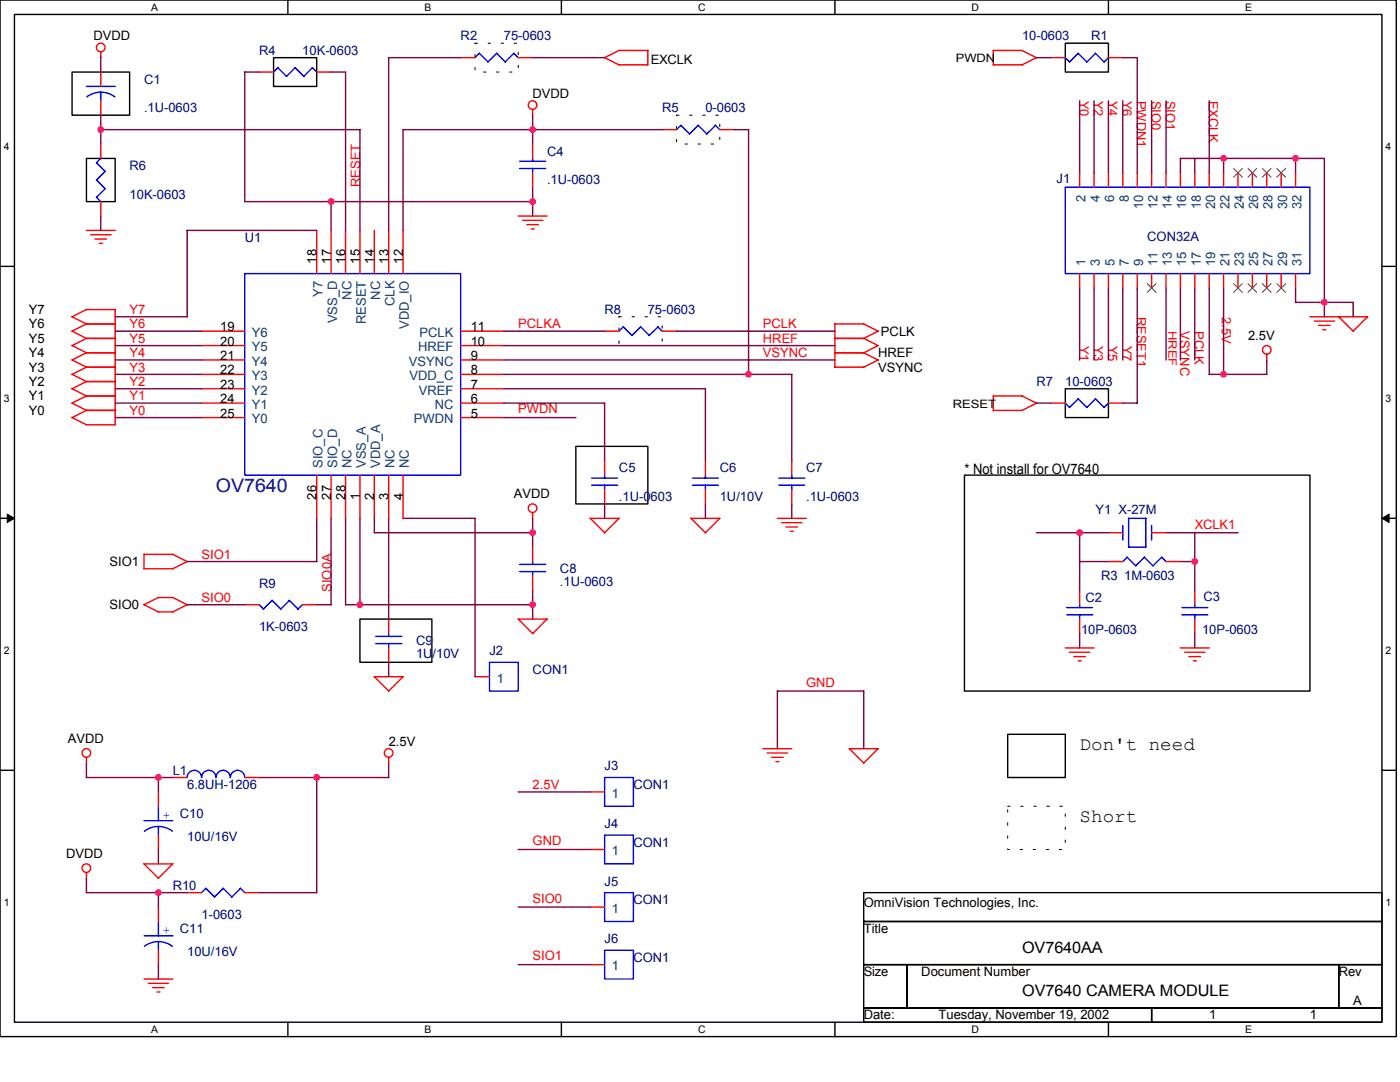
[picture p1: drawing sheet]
<svg xmlns="http://www.w3.org/2000/svg" width="279mm" height="216mm" viewBox="0 0 279 216" stroke-linecap="round" stroke-linejoin="round" font-family="sans-serif">
<path d="M0 0h278.7v206.8h-278.7zM2.9 2.9h272.9v201.1h-272.9z" fill="none" stroke="#000" stroke-width=".28"/>
<g fill="#fff">
<path d="M30.2 .3h1.3v2.3h-1.3z"/>
<path d="M30.2 204.3h1.3v2.3h-1.3z"/>
</g>
<path d="M57.5 0v2.9M57.5 204v2.8" fill="none" stroke="#000" stroke-width=".28"/>
<g fill="#fff">
<path d="M84.7 .3h1.4v2.3h-1.4z"/>
<path d="M84.7 204.3h1.4v2.3h-1.4z"/>
</g>
<path d="M112 0v2.9M112 204v2.8" fill="none" stroke="#000" stroke-width=".28"/>
<g fill="#fff">
<path d="M139.3 .3h1.5v2.3h-1.5z"/>
<path d="M139.3 204.3h1.5v2.3h-1.5z"/>
</g>
<path d="M166.6 0v2.9M166.6 204v2.8" fill="none" stroke="#000" stroke-width=".28"/>
<g fill="#fff">
<path d="M193.9 .3h1.5v2.3h-1.5z"/>
<path d="M193.9 204.3h1.5v2.3h-1.5z"/>
</g>
<path d="M221.2 0v2.9M221.2 204v2.8" fill="none" stroke="#000" stroke-width=".28"/>
<g fill="#fff">
<path d="M248.5 .3h1.4v2.3h-1.4z"/>
<path d="M248.5 204.3h1.4v2.3h-1.4z"/>
<path d="M.7 28h1.2v2.3h-1.2z"/>
<path d="M276.5 28h1.2v2.3h-1.2z"/>
<path d="M.7 78.3h1.2v2.3h-1.2z"/>
<path d="M276.5 78.3h1.2v2.3h-1.2z"/>
</g>
<path d="M0 53.1h2.9M275.8 53.1h2.9" fill="none" stroke="#000" stroke-width=".28"/>
<g fill="#fff">
<path d="M.7 128.6h1.2v2.3h-1.2z"/>
<path d="M276.5 128.6h1.2v2.3h-1.2z"/>
</g>
<path d="M0 103.4h2.9M275.8 103.4h2.9" fill="none" stroke="#000" stroke-width=".28"/>
<g fill="#000" stroke="#000" stroke-width=".2">
<path d="M1.4 102.6l1.5 .8-1.5 .9z" fill-rule="evenodd"/>
<path d="M275.8 103.4l1.4-.8v1.7z" fill-rule="evenodd"/>
</g>
<g fill="#fff">
<path d="M.7 178.8h1.2v2.3h-1.2z"/>
<path d="M276.5 178.8h1.2v2.3h-1.2z"/>
</g>
<g fill="none" stroke="#000" stroke-width=".28">
<path d="M14.4 14.4h11.5v8.6h-11.5zM54.6 11.5h8.6v5.7h-8.6zM212.6 8.6h8.6v5.8h-8.6zM17.2 31.6h5.8v8.6h-5.8zM212.6 77.6h8.6v5.7h-8.6zM114.9 89.1h14.4v11.5h-14.4zM192.5 94.8h68.9v43.1h-68.9zM71.8 123.5h14.4v8.7h-14.4zM0 153.7h2.9M201.1 146.5h11.5v8.6h-11.5zM275.8 153.7h2.9M172.4 178.1h103.4v5.8h-103.4z"/>
<path d="M172.4 183.9h103.4v8.6h-103.4zM172.4 192.5h8.6v8.6h-8.6zM181 192.5h86.2v8.6h-86.2zM267.2 192.5h8.6v8.6h-8.6zM172.4 201.1h57.4v2.9h-57.4zM229.8 201.1h46v2.9h-46z"/>
</g>
<path d="M94.8 8.6h8.6v5.8h-8.6v-5.8M135 23h8.6v5.7h-8.6v-5.7M123.5 63.2h8.7v5.8h-8.7v-5.8M201.1 160.9h11.5v8.6h-11.5v-8.6" fill="none" stroke="#000" stroke-width=".2" stroke-dasharray=".5 2.1"/>
<g fill="none" stroke="#f00" stroke-width=".28">
<path d="M20.1 10.4v1.1M20.1 14.4v2.8M51.7 14.4h2.9M63.2 14.4h2.9M91.9 11.5h2.9M103.4 11.5h2.9M120.6 11.5l2.9 1.4h5.8M129.3 10.1v2.9M129.3 10.1h-5.8l-2.8 1.4M204 10.1l2.8 1.4-2.8 1.5M204 10.1h-5.8v2.8h5.8M209.7 11.5h2.9"/>
<path d="M221.2 11.5h2.9M20.1 20.1v2.9M20.1 28.7v2.9M106.3 21.8v1.2M106.3 28.7v2.9M106.3 34.5v2.9M132.2 25.9h2.8M143.6 25.9h2.9M215.5 34.5v2.9M218.3 34.5v2.9M221.2 34.5v2.9M224.1 34.5v2.9"/>
<path d="M227 34.5v2.9M229.8 34.5v2.9M232.7 34.5v2.9M235.6 34.5v2.9M238.4 34.5v2.9M241.3 34.5v2.9M244.2 34.5v2.9M247.1 34.5v2.9M249.9 34.5v2.9M252.8 34.5v2.9M255.7 34.5v2.9M258.6 34.5v2.9"/>
<path d="M17.2 46h5.8M18.1 46.8h4M19 47.7h2.3M19.8 48.6h.6M20.1 40.2v2.9M63.2 46v8.6M66.1 46v8.6M69 46v8.6M71.8 46v8.6M74.7 46v8.6M77.6 46v8.6M80.4 46v8.6"/>
<path d="M103.4 43.1h5.8M104.3 44h4M105.1 44.8h2.4M106 45.7h.6M215.5 54.6v2.9M218.3 54.6v2.9M221.2 54.6v2.9M224.1 54.6v2.9M227 54.6v2.9M229.8 54.6v2.9M232.7 54.6v2.9M235.6 54.6v2.9"/>
<path d="M238.4 54.6v2.9M241.3 54.6v2.9M244.2 54.6v2.9M247.1 54.6v2.9M249.9 54.6v2.9M252.8 54.6v2.9M255.7 54.6v2.9M258.6 54.6v2.9M14.4 71.8l2.9 1.5-2.9 1.4 2.8 1.4-2.8 1.5 2.8 1.4M17.2 67.5h5.8M17.2 70.4h5.8M17.2 64.6h5.8"/>
<path d="M17.2 73.3h5.8M17.2 76.1h5.8M17.2 79h5.8M17.2 64.6l-2.8-1.4 2.8-1.4h5.8v23h-5.8M17.3 64.6l-2.9 1.5 2.9 1.4-2.9 1.4 2.8 1.5-2.8 1.4M17.3 79l-2.9 1.4 2.9 1.5-2.9 1.4 2.8 1.5M40.2 66.1h8.6M40.2 69h8.6M40.2 71.8h8.6M40.2 74.7h8.6M40.2 77.6h8.6M91.9 66.1h8.7"/>
<path d="M91.9 69h8.7M91.9 71.8h8.7M91.9 74.7h8.7M91.9 77.6h8.7M120.7 66.1h2.8M132.2 66.1h2.8M166.6 67.5h5.8l2.9 1.5M166.6 70.4h5.8M166.6 73.3h5.8M166.6 64.6v8.7M166.6 64.6h5.8l2.9 1.5M172.4 70.4l2.9 1.4"/>
<path d="M175.2 69l-2.8 1.4M175.2 66.1l-2.8 1.4M175.2 71.8l-2.8 1.5M198.2 79v2.9h5.8M198.2 79h5.8M204 79l2.9 1.5M252.8 70.7v1.1M261.4 63.2h11.5l-2.9 2.9M262.3 64.1h4M263.1 64.9h2.4M264 65.8h.6M267.2 63.2l2.9 2.9"/>
<path d="M17.2 81.9h5.8M40.2 80.4h8.6M40.2 83.3h8.6M63.2 94.8v8.6M66.1 94.8v8.6M69 94.8v8.6M71.8 94.8v8.6M74.7 94.8v8.6M77.6 94.8v8.6M80.4 94.8v8.6M91.9 80.4h8.7M91.9 83.3h8.7"/>
<path d="M120.7 91.9v2.9M120.7 97.7v2.9M140.8 91.9v2.9M140.8 97.7v2.9M158 91.9v2.9M158 97.7v2.9M206.8 80.4l-2.8 1.5M209.7 80.4h2.9M221.2 80.4h2.9M28.7 110.6h5.8l2.9 1.5-2.9 1.4h-5.8zM31.6 119.2h2.9l2.9 1.5M31.6 119.2l-2.9 1.4 2.9 1.5"/>
<path d="M106.3 102.3v1.1M106.3 109.2v2.9M106.3 114.9v2.9M117.8 103.4h5.7l-2.9 2.9zM140.8 106.3l-2.9-2.9h5.8l-2.9 2.9M155.1 103.4h5.8M156 104.3h4M156.8 105.2h2.4M157.7 106h.6M215.5 117.8v2.9M221.2 106.3h2.9M221.2 112.1h2.9"/>
<path d="M229.8 106.3h2.9M232.7 112.1h2.9M238.4 117.8v2.9M37.4 120.7l-2.9 1.4h-2.9M48.8 120.7h2.9M60.3 120.7h2.9M77.6 123.5v2.9M77.6 129.3v2.9M80.4 135l-2.8 2.9-2.9-2.9h5.8M94.8 135h2.9M106.3 126.4l-2.9-2.9h5.8l-2.9 2.9M212.6 129.3h5.8"/>
<path d="M213.4 130.1h4.1M214.3 131h2.3M215.2 131.9h.6M215.5 123.5v2.9M235.6 129.3h5.7M236.4 130.1h4.1M237.3 131h2.3M238.2 131.9h.5M238.4 123.5v2.9M17.2 151.1v1.2M31.6 158v2.9M34.5 155.1h2.9"/>
<path d="M48.8 155.1h2.9M77.6 151.1v1.2M117.8 158h2.9M152.3 149.4h5.7M153.1 150.3h4.1M154 151.1h2.3M154.9 152h.5M175.2 149.4l-2.8 2.9-2.9-2.9h5.8M17.2 174.1v1.2M31.6 175.2l-2.9-2.8h5.8l-2.9 2.9M31.6 166.6v2.9M37.4 178.1h2.8"/>
<path d="M48.8 178.1h2.9M117.8 169.5h2.9M28.7 195.4h5.8M29.6 196.2h4M30.5 197.1h2.3M31.3 197.9h.6M31.6 181v2.9M31.6 189.6v2.9M117.8 181h2.9M117.8 192.5h2.9"/>
<circle cx="20.1" cy="9.5" r=".86"/>
<circle cx="106.3" cy="21" r=".86"/>
<circle cx="252.8" cy="69.8" r=".85"/>
<circle cx="106.3" cy="101.4" r=".86"/>
<circle cx="17.2" cy="150.2" r=".86"/>
<circle cx="77.6" cy="150.2" r=".86"/>
<circle cx="17.2" cy="173.2" r=".86"/>
</g>
<g fill="none" stroke="#00f" stroke-width=".28">
<path d="M17.2 17.2h5.8M17.3 19.3a4.6 4.6 0 0 1 5.6 0M20.1 18.4v1.7M55.4 13.5l1.8 1.8M55.5 13.5l-.9 .9M57.2 15.2l1.7-1.7 1.7 1.8M63.2 14.4l-.8-.9-1.8 1.7M95.7 10.6l1.7 1.8 1.7-1.8 1.8 1.8 1.7-1.8 .8 .9M95.7 10.6l-.9 .9M212.6 11.5l.8 .9 1.8-1.8 1.7 1.8 1.7-1.8 1.7 1.8 .9-.9M20.1 31.6l-.9 .9 1.8 1.7-1.8 1.7 1.8 1.7-1.8 1.8 .9 .8M103.7 33.6h5.2"/>
<path d="M103.7 32.2h5.2M106.3 31.6v.6M106.3 33.6v.9M135 25.9l.9-.9 1.7 1.7M143.7 25.9l-.9-.9-1.7 1.7-1.7-1.7-1.8 1.7M212.6 37.4h48.8v17.2h-48.8zM48.8 54.6h43.1v40.2h-43.1zM124.4 65.2l-.9 .9M131.3 65.2l.9 .9M131.3 65.2l-1.7 1.8-1.7-1.8-1.8 1.8-1.7-1.8M118.1 96.8h5.2M118.1 95.4h5.2"/>
<path d="M120.7 94.8v.6M120.7 96.8v.9M138.2 96.8h5.2M138.2 95.4h5.2M140.8 94.8v.6M140.8 96.8v.9M155.4 96.8h5.2M155.4 95.4h5.2M158 94.8v.6M158 96.8v.9M212.6 80.4l.8 .9 1.8-1.7 1.7 1.7 1.7-1.7 1.7 1.7 .9-.9M103.7 114.1h5.2"/>
<path d="M103.7 112.6h5.2M106.3 112.1v.5M106.3 114v.9M224.1 104.9v2.8M225 111.2l-.9 .9M228.4 111.2l-1.7 1.7-1.8-1.7M228.7 109.2v-5.8h-3.5v5.8h3.5M229.8 104.9v2.8M231.8 111.2l.9 .9M231.9 111.2l-1.8 1.7-1.7-1.7M51.7 120.6l.9 .9 1.7-1.7 1.7 1.7 1.7-1.7 1.8 1.7 .8-.8M75 128.4h5.2"/>
<path d="M75 127h5.2M77.6 126.4v.6M77.6 128.4v.9M97.7 132.2h5.7v5.7h-5.7zM212.9 122.7h5.2M212.9 121.2h5.2M215.5 120.7v.5M215.5 122.7v.8M235.9 122.7h5.1M235.9 121.2h5.1M238.4 120.7v.5M238.4 122.7v.8"/>
<path d="M37.4 155.1a1.44 1.44 0 0 1 1.4-1.4 1.44 1.44 0 0 1 1.4 1.4 1.44 1.44 0 0 1 1.5-1.4 1.44 1.44 0 0 1 1.4 1.4 1.44 1.44 0 0 1 1.4-1.4 1.44 1.44 0 0 1 1.5 1.4 1.44 1.44 0 0 1 1.4-1.4 1.44 1.44 0 0 1 1.4 1.4M120.7 155.1h5.7v5.8h-5.7zM28.7 163.8h5.8M28.8 165.9a4.6 4.6 0 0 1 5.6 0M31.6 160.9v2.9M31.6 164.9v1.7M41.1 177.3l1.7 1.7M41.1 177.2l-.9 .9M44.5 177.3l1.8 1.7M44.6 177.2l-1.8 1.8M48 177.3l.9 .8M48 177.2l-1.7 1.8"/>
<path d="M120.7 166.6h5.7v5.8h-5.7zM120.7 178.1h5.7v5.8h-5.7zM28.7 186.7h5.8M28.8 188.8a4.6 4.6 0 0 1 5.6 0M31.6 183.9v2.9M31.6 187.9v1.7M120.7 189.6h5.7v5.8h-5.7z"/>
</g>
<g fill="none" stroke="#804000" stroke-width=".2">
<path d="M246.2 33.6l1.7 1.8M247.9 33.6l-1.7 1.8M249.1 33.6l1.7 1.8M250.8 33.6l-1.7 1.8M251.9 33.6l1.8 1.8M253.7 33.6l-1.8 1.8M254.8 33.6l1.8 1.8M256.6 33.6l-1.8 1.8M229 56.6l1.7 1.7M230.7 56.6l-1.7 1.7M246.2 56.6l1.7 1.7M247.9 56.6l-1.7 1.7"/>
<path d="M249.1 56.6l1.7 1.7M250.8 56.6l-1.7 1.7M251.9 56.6l1.8 1.7M253.7 56.6l-1.8 1.7M254.8 56.6l1.8 1.7M256.6 56.6l-1.8 1.7"/>
</g>
<g fill="none" stroke="#800040" stroke-width=".28">
<path d="M20.1 11.5v2.9M51.7 14.4h-2.9v25.8M66.1 14.4h2.9v31.6M91.9 11.5h-14.3v34.5M106.3 11.5h14.4M206.8 11.5h2.9M224.1 11.5h2.9v23M20.1 25.9h51.7v20.1M20.1 23v5.8M106.3 23v5.8M106.3 37.4v5.7M132.2 25.9h-51.8v20.1"/>
<path d="M146.5 25.9h2.9v48.8M215.5 20.1v14.4M218.3 20.1v14.4M221.2 20.1v14.4M224.1 20.1v14.4M229.8 20.1v14.4M232.7 20.1v14.4M238.4 31.6v2.9M241.3 20.1v14.4M244.2 31.6v2.9M258.6 31.6v2.9M264.3 31.6v31.6"/>
<path d="M264.3 31.6h-28.7v2.9M20.1 43.1v2.9M48.8 40.2h57.5M63.2 46h-25.8v17.2h-14.4M66.1 40.2v5.8M215.5 57.5v14.3M218.3 57.5v14.3M221.2 57.5v14.3M224.1 57.5v14.3M227 57.5v23M232.7 57.5v14.3M235.6 57.5v14.3"/>
<path d="M238.4 57.5v14.3M241.3 57.5v17.2h11.5v-2.9M244.2 57.5v17.2M258.6 57.5v2.9M23 66.1h17.2M23 77.6h17.2M23 71.8h17.2M23 69h17.2M23 74.7h17.2M100.6 66.1h20.1M100.6 77.6h40.2v14.3M100.6 71.8h66"/>
<path d="M100.6 69h66M100.6 74.7h57.4v17.2M135 66.1h31.6M258.6 60.3h11.5v2.9M23 80.4h17.2M23 83.3h17.2M100.6 80.4h20.1M100.6 83.3h14.3M120.7 80.4v11.5M206.8 80.4h2.9M224.1 80.4h2.9M63.2 103.4v8.7h-25.8"/>
<path d="M66.1 103.4v17.3M69 103.4v17.3M71.8 103.4v17.3M74.7 103.4v2.9h31.6M77.6 103.4v20.1M80.4 103.4h14.4v31.6M106.3 103.4v5.8M106.3 117.8v5.7M120.7 100.6v2.8M140.8 100.6v2.8M158 100.6v2.8M206.8 106.3h14.4"/>
<path d="M215.5 106.3v11.5M215.5 112.1h5.7M232.7 106.3h14.4M235.6 112.1h2.9M238.4 106.3v11.5M37.4 120.7h11.5M63.2 120.7h2.9M69 120.7h37.3M77.6 132.2v2.8M215.5 126.4v2.9M238.4 126.4v2.9M17.2 152.3v2.9l17.3-.1"/>
<path d="M31.6 155.1v2.9M63.2 155.1v23h-11.5M77.6 152.3v2.9l-25.9-.1M103.4 158h14.4M155.1 149.4v-11.5h17.3v11.5M17.2 175.2v2.9h20.2M31.6 169.5v2.9M31.6 178.1v2.9M103.4 169.5h14.4M31.6 192.5v2.9M103.4 181h14.4M103.4 192.5h14.4"/>
</g>
<g fill="#f0f" stroke="#f0f" stroke-width=".28">
<circle cx="31.6" cy="155.1" r=".57"/>
<circle cx="238.4" cy="112" r=".57"/>
<circle cx="215.5" cy="106.3" r=".57"/>
<circle cx="244.2" cy="74.7" r=".57"/>
<circle cx="106.3" cy="106.3" r=".57"/>
<circle cx="63.2" cy="155.1" r=".57"/>
<circle cx="71.8" cy="120.6" r=".57"/>
<circle cx="66.1" cy="40.2" r=".57"/>
<circle cx="106.3" cy="40.2" r=".57"/>
<circle cx="31.6" cy="178.1" r=".57"/>
<circle cx="244.2" cy="31.6" r=".57"/>
<circle cx="258.5" cy="31.6" r=".57"/>
<circle cx="106.3" cy="120.6" r=".57"/>
<circle cx="149.4" cy="74.7" r=".57"/>
<circle cx="106.3" cy="25.9" r=".57"/>
<circle cx="20.1" cy="25.9" r=".57"/>
<circle cx="264.3" cy="60.3" r=".57"/>
</g>
<text font-size="3.7" fill="#000080" x="43.1" y="98.2">OV7640</text>
<g font-size="3.7">
<text x="215.5" y="149.6">Don't need</text>
<text x="215.5" y="164">Short</text>
</g>
<g font-size="3.2">
<text x="204" y="190.2">OV7640AA</text>
<text x="204" y="198.8">OV7640 CAMERA MODULE</text>
</g>
<text font-size="2.9" x="192.5" y="94.5">* Not install for OV7640</text>
<g font-size="2.6">
<text x="18.7" y="8.1">DVDD</text>
<text x="129.9" y="12.7">EXCLK</text>
<text x="106.3" y="19.6">DVDD</text>
<text x="63.2" y="52.6" transform="rotate(-90 63.2 52.6)">18</text>
<text x="66.1" y="52.6" transform="rotate(-90 66.1 52.6)">17</text>
<text x="68.9" y="52.6" transform="rotate(-90 68.9 52.6)">16</text>
<text x="71.8" y="52.6" transform="rotate(-90 71.8 52.6)">15</text>
<text x="74.7" y="52.6" transform="rotate(-90 74.7 52.6)">14</text>
<text x="77.6" y="52.6" transform="rotate(-90 77.6 52.6)">13</text>
<text x="80.4" y="52.6" transform="rotate(-90 80.4 52.6)">12</text>
<text x="5.8" y="65.5">Y6</text>
<text x="5.8" y="62.7">Y7</text>
<text x="5.8" y="68.4">Y5</text>
<text x="5.8" y="71.3">Y4</text>
<text x="44" y="66.1">19</text>
<text x="44" y="68.9">20</text>
<text x="44" y="71.8">21</text>
<text x="93.9" y="66.1">11</text>
<text x="93.9" y="68.9">10</text>
<text x="93.9" y="71.8">9</text>
<text x="175.2" y="71.3">HREF</text>
<text x="175.8" y="67">PCLK</text>
<text x="249.1" y="67.8">2.5V</text>
<text x="5.8" y="74.2">Y3</text>
<text x="5.8" y="77">Y2</text>
<text x="44" y="74.7">22</text>
<text x="44" y="77.6">23</text>
<text x="93.9" y="74.7">8</text>
<text x="93.9" y="77.6">7</text>
<text x="175.2" y="74.2">VSYNC</text>
<text x="5.8" y="82.8">Y0</text>
<text x="5.8" y="79.9">Y1</text>
<text x="44" y="80.4">24</text>
<text x="44" y="83.3">25</text>
<text x="93.9" y="80.4">6</text>
<text x="93.9" y="83.3">5</text>
<text x="63.2" y="99.7" transform="rotate(-90 63.2 99.7)">26</text>
<text x="66.1" y="99.7" transform="rotate(-90 66.1 99.7)">27</text>
<text x="68.9" y="99.7" transform="rotate(-90 68.9 99.7)">28</text>
<text x="71.8" y="99.7" transform="rotate(-90 71.8 99.7)">1</text>
<text x="74.7" y="99.7" transform="rotate(-90 74.7 99.7)">2</text>
<text x="77.6" y="99.7" transform="rotate(-90 77.6 99.7)">3</text>
<text x="80.4" y="99.7" transform="rotate(-90 80.4 99.7)">4</text>
<text x="102.6" y="99.4">AVDD</text>
<text x="21.8" y="112.9">SIO1</text>
<text x="21.8" y="121.6">SIO0</text>
<text x="13.5" y="148.3">AVDD</text>
<text x="77.6" y="148.8">2.5V</text>
<text x="13.2" y="171.2">DVDD</text>
<text x="172.4" y="181">OmniVision Technologies, Inc.</text>
<text x="172.4" y="186.2">Title</text>
<text x="172.4" y="194.8">Size</text>
<text x="183.9" y="194.8">Document Number</text>
<text x="267.2" y="194.8">Rev</text>
<text x="172.4" y="203.4">Date:</text>
<text x="187.3" y="203.4">Tuesday, November 19, 2002</text>
<text x="241.3" y="203.4">1</text>
<text x="261.4" y="203.4">1</text>
<text x="270.1" y="200.6">A</text>
</g>
<g font-size="2.6" fill="#000080">
<text x="51.7" y="10.9">R4</text>
<text x="60.3" y="10.9">10K-0603</text>
<text x="91.9" y="8.1">R2</text>
<text x="100.6" y="8.1">75-0603</text>
<text x="204" y="8.1">10-0603</text>
<text x="217.8" y="8.1">R1</text>
<text x="28.7" y="16.7">C1</text>
<text x="28.7" y="22.4">.1U-0603</text>
<text x="132.2" y="22.4">R5</text>
<text x="140.8" y="22.4">0-0603</text>
<text x="25.9" y="33.9">R6</text>
<text x="109.2" y="31.1">C4</text>
<text x="25.9" y="39.7">10K-0603</text>
<text x="109.2" y="36.8">.1U-0603</text>
<text x="210.9" y="36.5">J1</text>
<text x="48.8" y="48.3">U1</text>
<text x="229" y="48">CON32A</text>
<text x="120.7" y="62.7">R8</text>
<text x="129.3" y="62.7">75-0603</text>
<text x="206.8" y="77">R7</text>
<text x="212.6" y="77">10-0603</text>
<text x="123.5" y="94.3">C5</text>
<text x="143.6" y="94.3">C6</text>
<text x="160.9" y="94.3">C7</text>
<text x="123.5" y="100">.1U-0603</text>
<text x="143.6" y="100">1U/10V</text>
<text x="160.9" y="100">.1U-0603</text>
<text x="218.6" y="102.6">Y1 X-27M</text>
<text x="51.7" y="117.2">R9</text>
<text x="111.8" y="114.4">C8</text>
<text x="111.8" y="117">.1U-0603</text>
<text x="219.8" y="115.8">R3 1M-0603</text>
<text x="240.2" y="119.8">C3</text>
<text x="51.7" y="125.9">1K-0603</text>
<text x="216.6" y="120.1">C2</text>
<text x="83" y="128.7">C9</text>
<text x="83" y="131.3">1U/10V</text>
<text x="97.7" y="130.7">J2</text>
<text x="215.7" y="126.4">10P-0603</text>
<text x="239.9" y="126.4">10P-0603</text>
<text x="106.3" y="134.5">CON1</text>
<text x="34.5" y="154.6">L1</text>
<text x="120.7" y="153.7">J3</text>
<text x="37.4" y="157.5">6.8UH-1206</text>
<text x="126.4" y="157.5">CON1</text>
<text x="35.9" y="163.2">C10</text>
<text x="37.4" y="167.8">10U/16V</text>
<text x="120.7" y="165.2">J4</text>
<text x="126.4" y="168.9">CON1</text>
<text x="34.5" y="177.6">R10</text>
<text x="120.7" y="176.7">J5</text>
<text x="40.2" y="183.3">1-0603</text>
<text x="126.4" y="180.4">CON1</text>
<text x="35.9" y="186.2">C11</text>
<text x="37.4" y="190.8">10U/16V</text>
<text x="120.7" y="188.2">J6</text>
<text x="126.4" y="191.9">CON1</text>
</g>
<g font-size="2.6" fill="#f00">
<text x="215.4" y="20.1" transform="rotate(90 215.4 20.1)">Y0</text>
<text x="218.3" y="20.1" transform="rotate(90 218.3 20.1)">Y2</text>
<text x="221.2" y="20.1" transform="rotate(90 221.2 20.1)">Y4</text>
<text x="224" y="20.1" transform="rotate(90 224 20.1)">Y6</text>
<text x="226.9" y="20.1" transform="rotate(90 226.9 20.1)">PWDN1</text>
<text x="229.8" y="20.1" transform="rotate(90 229.8 20.1)">SIO0</text>
<text x="232.7" y="20.1" transform="rotate(90 232.7 20.1)">SIO1</text>
<text x="241.3" y="20.1" transform="rotate(90 241.3 20.1)">EXCLK</text>
<text x="71.9" y="37.4" transform="rotate(-90 71.9 37.4)">RESET</text>
<text x="25.9" y="65.5">Y6</text>
<text x="25.9" y="62.7">Y7</text>
<text x="103.4" y="65.5">PCLKA</text>
<text x="152.3" y="65.5">PCLK</text>
<text x="226.9" y="63.2" transform="rotate(90 226.9 63.2)">RESET1</text>
<text x="243.9" y="63.2" transform="rotate(90 243.9 63.2)">2.5V</text>
<text x="25.9" y="71.3">Y4</text>
<text x="25.9" y="68.4">Y5</text>
<text x="152.3" y="68.4">HREF</text>
<text x="152.3" y="71.3">VSYNC</text>
<text x="215.4" y="69" transform="rotate(90 215.4 69)">Y1</text>
<text x="218.3" y="69" transform="rotate(90 218.3 69)">Y3</text>
<text x="221.2" y="69" transform="rotate(90 221.2 69)">Y5</text>
<text x="224" y="69" transform="rotate(90 224 69)">Y7</text>
<text x="235.5" y="66.1" transform="rotate(90 235.5 66.1)">VSYNC</text>
<text x="238.4" y="66.1" transform="rotate(90 238.4 66.1)">PCLK</text>
<text x="25.9" y="77">Y2</text>
<text x="25.9" y="74.2">Y3</text>
<text x="25.9" y="79.9">Y1</text>
<text x="25.9" y="82.8">Y0</text>
<text x="103.4" y="82.5">PWDN</text>
<text x="238.4" y="105.5">XCLK1</text>
<text x="40.2" y="111.5">SIO1</text>
<text x="66.1" y="118.1" transform="rotate(-90 66.1 118.1)">SIO0A</text>
<text x="40.2" y="120.1">SIO0</text>
<text x="160.9" y="137.1">GND</text>
<text x="106.3" y="157.5">2.5V</text>
<text x="106.3" y="168.7">GND</text>
<text x="106.3" y="180.2">SIO0</text>
<text x="106.3" y="191.6">SIO1</text>
</g>
<g font-size="2.6" fill="#004080">
<text x="216.6" y="40.2" transform="rotate(-90 216.6 40.2)">2</text>
<text x="219.5" y="40.2" transform="rotate(-90 219.5 40.2)">4</text>
<text x="222.4" y="40.2" transform="rotate(-90 222.4 40.2)">6</text>
<text x="225.3" y="40.2" transform="rotate(-90 225.3 40.2)">8</text>
<text x="228.1" y="41.7" transform="rotate(-90 228.1 41.7)">10</text>
<text x="231" y="41.7" transform="rotate(-90 231 41.7)">12</text>
<text x="233.9" y="41.7" transform="rotate(-90 233.9 41.7)">14</text>
<text x="236.8" y="41.7" transform="rotate(-90 236.8 41.7)">16</text>
<text x="239.6" y="41.7" transform="rotate(-90 239.6 41.7)">18</text>
<text x="242.5" y="41.7" transform="rotate(-90 242.5 41.7)">20</text>
<text x="245.4" y="41.7" transform="rotate(-90 245.4 41.7)">22</text>
<text x="248.2" y="41.7" transform="rotate(-90 248.2 41.7)">24</text>
<text x="251.1" y="41.7" transform="rotate(-90 251.1 41.7)">26</text>
<text x="254" y="41.7" transform="rotate(-90 254 41.7)">28</text>
<text x="256.9" y="41.7" transform="rotate(-90 256.9 41.7)">30</text>
<text x="259.7" y="41.7" transform="rotate(-90 259.7 41.7)">32</text>
<text x="216.6" y="53.2" transform="rotate(-90 216.6 53.2)">1</text>
<text x="219.5" y="53.2" transform="rotate(-90 219.5 53.2)">3</text>
<text x="222.4" y="53.2" transform="rotate(-90 222.4 53.2)">5</text>
<text x="225.3" y="53.2" transform="rotate(-90 225.3 53.2)">7</text>
<text x="228.1" y="53.2" transform="rotate(-90 228.1 53.2)">9</text>
<text x="231" y="53.2" transform="rotate(-90 231 53.2)">11</text>
<text x="233.9" y="53.2" transform="rotate(-90 233.9 53.2)">13</text>
<text x="236.8" y="53.2" transform="rotate(-90 236.8 53.2)">15</text>
<text x="239.6" y="53.2" transform="rotate(-90 239.6 53.2)">17</text>
<text x="242.5" y="53.2" transform="rotate(-90 242.5 53.2)">19</text>
<text x="245.4" y="53.2" transform="rotate(-90 245.4 53.2)">21</text>
<text x="248.2" y="53.2" transform="rotate(-90 248.2 53.2)">23</text>
<text x="251.1" y="53.2" transform="rotate(-90 251.1 53.2)">25</text>
<text x="254" y="53.2" transform="rotate(-90 254 53.2)">27</text>
<text x="256.9" y="53.2" transform="rotate(-90 256.9 53.2)">29</text>
<text x="259.7" y="53.2" transform="rotate(-90 259.7 53.2)">31</text>
<text x="64.4" y="59.2" transform="rotate(-90 64.4 59.2)">Y7</text>
<text x="70.1" y="59.8" transform="rotate(-90 70.1 59.8)">NC</text>
<text x="75.9" y="59.8" transform="rotate(-90 75.9 59.8)">NC</text>
<text x="67.3" y="64.5" transform="rotate(-90 67.3 64.5)">VSS_D</text>
<text x="73" y="64.7" transform="rotate(-90 73 64.7)">RESET</text>
<text x="78.8" y="61.1" transform="rotate(-90 78.8 61.1)">CLK</text>
<text x="81.6" y="65.7" transform="rotate(-90 81.6 65.7)">VDD_IO</text>
<text x="50.3" y="67.2">Y6</text>
<text x="50.3" y="70.1">Y5</text>
<text x="83.5" y="70.1">HREF</text>
<text x="83.7" y="67.2">PCLK</text>
<text x="50.3" y="73">Y4</text>
<text x="50.3" y="75.9">Y3</text>
<text x="81.6" y="73">VSYNC</text>
<text x="81.7" y="75.9">VDD_C</text>
<text x="50.3" y="78.7">Y2</text>
<text x="50.3" y="81.6">Y1</text>
<text x="83.6" y="78.7">VREF</text>
<text x="86.8" y="81.6">NC</text>
<text x="50.3" y="84.5">Y0</text>
<text x="82.6" y="84.5">PWDN</text>
<text x="64.4" y="93.4" transform="rotate(-90 64.4 93.4)">SIO_C</text>
<text x="67.3" y="93.4" transform="rotate(-90 67.3 93.4)">SIO_D</text>
<text x="70.1" y="93.4" transform="rotate(-90 70.1 93.4)">NC</text>
<text x="73" y="93.4" transform="rotate(-90 73 93.4)">VSS_A</text>
<text x="75.9" y="93.4" transform="rotate(-90 75.9 93.4)">VDD_A</text>
<text x="78.8" y="93.4" transform="rotate(-90 78.8 93.4)">NC</text>
<text x="81.6" y="93.4" transform="rotate(-90 81.6 93.4)">NC</text>
<text x="99.1" y="136.2">1</text>
<text x="122.1" y="159.2">1</text>
<text x="122.1" y="170.7">1</text>
<text x="122.1" y="182.2">1</text>
<text x="122.1" y="193.6">1</text>
</g>
<g font-size="2.6" fill="#00f">
<text x="32.5" y="163.3">+</text>
<text x="32.5" y="186.3">+</text>
</g>
<g font-size="2.3">
<text x="190.8" y="12.4">PWDN</text>
<text x="190.2" y="81.4">RESET</text>
</g>
<text font-size="2.3" fill="#f00" x="233.2" y="66.1" transform="rotate(90 233.2 66.1)">HREF</text>
<g font-size="2.1">
<text x="30.2" y="2.2">A</text>
<text x="84.7" y="2.2">B</text>
<text x="139.3" y="2.2">C</text>
<text x="193.9" y="2.2">D</text>
<text x="248.5" y="2.2">E</text>
<text x=".7" y="29.9">4</text>
<text x="276.5" y="29.9">4</text>
<text x=".7" y="80.1">3</text>
<text x="276.5" y="80.1">3</text>
<text x=".7" y="130.4">2</text>
<text x="276.5" y="130.4">2</text>
<text x=".7" y="180.7">1</text>
<text x="276.5" y="180.7">1</text>
<text x="30.2" y="206.1">A</text>
<text x="84.7" y="206.1">B</text>
<text x="139.3" y="206.1">C</text>
<text x="193.9" y="206.1">D</text>
<text x="248.5" y="206.1">E</text>
</g>
</svg>
